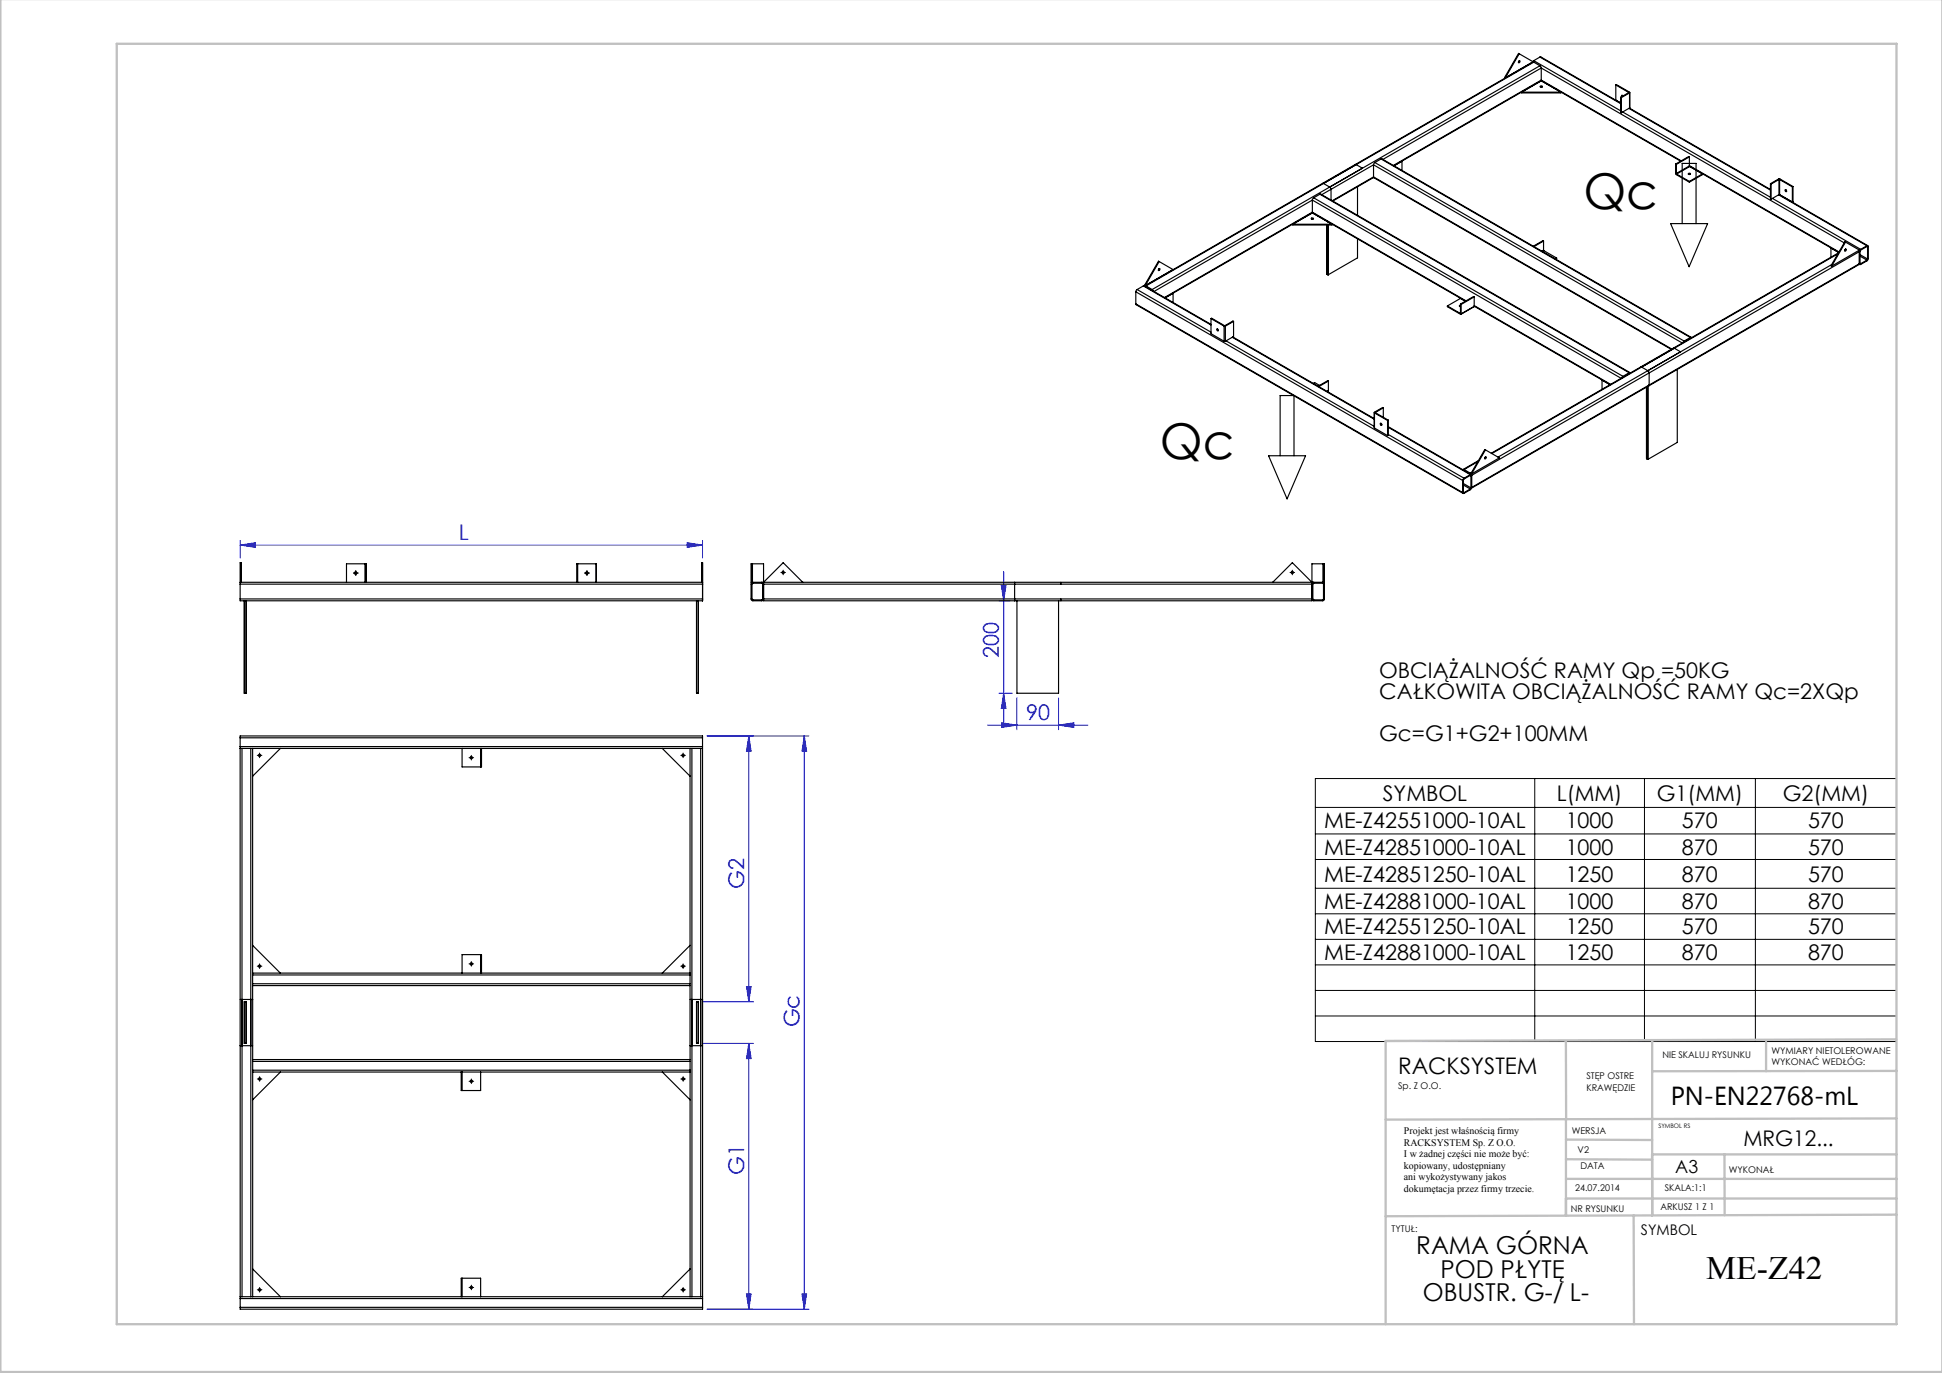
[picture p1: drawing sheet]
<svg xmlns="http://www.w3.org/2000/svg" width="420mm" height="297mm" viewBox="0 0 420 297" stroke-linecap="round" stroke-linejoin="round" font-family="sans-serif">
<g fill="none" stroke="#00f" stroke-width=".22">
<path d="M51.9 117.9l3.3-.5v1zM51.9 116.9v3.8M51.9 117.9h100M148.6 117.4l3.3 .5-3.3 .5zM151.9 116.9v3.8M216.1 130h2.3M216.6 126.7h1l-.5 3.3zM217.1 123.6v32.7M152.9 159.2h22M161.9 159.2l.6 3.3h-1.1zM161.9 159.2v57.5M173.9 159.2l.6 3.3h-1.1z"/>
<path d="M173.9 159.2v124M213.6 156.9h21.7M216.1 150h2.8M216.6 156.3l3.3 .6-3.3 .5zM217.1 150l.5 3.3h-1zM219.9 151v6.9M228.9 156.9l3.3-.6v1.1zM228.9 151v6.9M152 216.7h10.9M161.4 213.4h1.1l-.6 3.3zM152 225.7h10.9M161.9 225.7l.6 3.3h-1.1z"/>
<path d="M161.9 225.7v57.5M161.4 279.9h1.1l-.6 3.3zM173.4 279.9h1.1l-.6 3.3zM152.9 283.2h22"/>
</g>
<g fill="none" stroke="#000" stroke-width=".22">
<path d="M76.7 124h.5M76.9 123.7v.5M126.7 124h.5M126.9 123.7v.5M169.1 123.8h.5M169.4 123.6v.5M279.2 123.8h.5M279.5 123.6v.5M55.9 163.4h.5M56.1 163.1v.5M101.7 163.9h.5M101.9 163.6v.5"/>
<path d="M147.5 163.4h.5M147.7 163.1v.5M284.5 168.4h125.7v56.9h-125.7zM284.5 174.7h125.7M331.9 168.4v56.9M355.7 168.4v56.9M379.6 168.4v56.9M284.5 180.4h125.7M284.5 185.9h125.7M284.5 192.1h125.7M284.5 197.7h125.7M55.9 209h.5"/>
<path d="M56.1 208.7v.5M101.7 208.5h.5M101.9 208.2v.5M147.5 209h.5M147.7 208.7v.5M284.5 203.2h125.7M284.5 208.7h125.7M284.5 214.2h125.7M284.5 219.8h125.7M55.9 233.4h.5M56.1 233.1v.5M101.7 233.9h.5"/>
<path d="M101.9 233.6v.5M147.5 233.4h.5M147.7 233.1v.5M55.9 279h.5M56.1 278.7v.5M101.7 278.5h.5M101.9 278.2v.5M147.5 279h.5M147.7 278.7v.5"/>
</g>
<g fill="none" stroke="#000" stroke-width=".22" stroke-dasharray="15.2 1.3 1.3 1.3">
<path d="M76.7 124h-.3M76.9 123.7v-.2M76.9 124.2v.3M77.2 124h.2M126.7 124h-.3M126.9 123.7v-.2M126.9 124.2v.3M127.2 124h.2M169.1 123.8h-.2M169.4 123.6v-.3M169.4 124.1v.2M169.6 123.8h.3"/>
<path d="M279.2 123.8h-.2M279.5 123.6v-.3M279.5 124.1v.2M279.7 123.8h.3M55.9 163.4h-.3M56.1 163.1v-.2M56.1 163.6v.3M56.4 163.4h.2M101.7 163.9h-.3M101.9 163.6v-.2M101.9 164.1v.3M102.2 163.9h.2"/>
<path d="M147.5 163.4h-.3M147.7 163.1v-.2M147.7 163.6v.3M148 163.4h.2M55.9 209h-.3M56.1 208.7v-.2M56.1 209.2v.3M56.4 209h.2M101.7 208.5h-.3M101.9 208.2v-.2M101.9 208.7v.3M102.2 208.5h.2"/>
<path d="M147.5 209h-.3M147.7 208.7v-.2M147.7 209.2v.3M148 209h.2M55.9 233.4h-.3M56.1 233.1v-.2M56.1 233.6v.3M56.4 233.4h.2M101.7 233.9h-.3M101.9 233.6v-.2M101.9 234.1v.3M102.2 233.9h.2"/>
<path d="M147.5 233.4h-.3M147.7 233.1v-.2M147.7 233.6v.3M148 233.4h.2M55.9 279h-.3M56.1 278.7v-.2M56.1 279.2v.3M56.4 279h.2M101.7 278.5h-.3M101.9 278.2v-.2M101.9 278.7v.3M102.2 278.5h.2"/>
<path d="M147.5 279h-.3M147.7 278.7v-.2M147.7 279.2v.3M148 279h.2"/>
</g>
<g fill="none" stroke="#c0c0c0" stroke-width=".5">
<path d="M.1 -.1v296.9h419.9M25.2 9.5h385v276.9h-385zM338.7 225.2v16.9M357.3 225v37.9v-13.2M382 225.4v6.3M410.1 224.8l-110.4 .4v61.2M410.1 231.7h-52.8M338.7 259.3h71.5M338.7 255h71.5M338.7 250.8l18.6 .1M338.7 246.5l18.6 .1M338.7 242.1v20.9"/>
<path d="M357.3 249.7h52.9M373 249.7v13.2M410.1 241.9l-110.4 .3M353.3 262.9l.1 23.5M410.2 262.7l-110.5 .4"/>
</g>
<g fill="#00f">
<path d="M51.9 117.9l3.3-.5v1zM148.6 117.4l3.3 .5-3.3 .5zM216.6 156.3l3.3 .6-3.3 .5zM228.9 156.9l3.3-.6v1.1z"/>
<path d="M173.4 279.9h1.1l-.6 3.3zM173.9 159.2l.6 3.3h-1.1z"/>
<path d="M161.9 225.7l.6 3.3h-1.1zM161.4 279.9h1.1l-.6 3.3zM161.9 159.2l.6 3.3h-1.1zM161.4 213.4h1.1l-.6 3.3zM216.6 126.7h1l-.5 3.3zM217.1 150l.5 3.3h-1z"/>
</g>
<g fill="none" stroke="#000" stroke-width=".25">
<path d="M328.4 11.6l3.2 1.8-6 3.4-.2-.1zM328.5 13.2l.2 .1-.2 .3-.1-.1zM328.6 11.6l-3 5.2M328.6 13.1l-.2 .4M329.1 19.9h8.5v.2h-8.5zM331.5 13.4l-.1 .1M331.7 13.4h-.2l-38.4 22.2M331.7 13.1l-.2 .2M331.7 13.4l-84.1 48.4M331.7 13.4l1.3 .8M331.7 13.1l18.8 10.9M333 14.2l.3 .5"/>
<path d="M333 12.3h.2l17.3 10M333 14.2l-45.4 26.3M333 12.3l-1.3 .8M333 12.3l17.5 10.1M333.1 18.7l.2-.1 .3 .1-.3 .2zM333.1 18.8h.4M333.3 17.3l-.1 .2M333.3 14.7v2.6M333.3 14.7l-34.2 19.8M333.3 17.3l-32 18.5M333.3 14.7l65.5 37.8M333.3 17.3l30.3 17.5"/>
<path d="M349.5 18.4l.1-.1 2.8 1.6v.2M349.5 18.4l2.7 1.6M349.5 18.4v3.3M352.2 20v.1M286 39.7l1.6 .8M293.1 35.6h.2M293.3 35.6l1.3 .8-45.4 26.2M293.3 35.6l-45.5 26.3M297.1 38.3v.1l64.3 37.2M297.1 35.7v2.6M297.1 35.7l-9.2 5.3M297.1 38.3l-9 5.1"/>
<path d="M297.1 35.7l66.7 38.5M297.1 38.3l64.5 37.2M297.1 38.4l-8.9 5.1M297.3 35.2l-.2 .5M297.3 35.2l66.9 38.6M298.7 34.4h.2l66.9 38.6M298.7 34.4l66.9 38.6M298.7 34.4l-1.4 .8M350.5 21v3.3l.2 .1M350.5 21l.2 .1M350.7 21.1v3.3M350.8 20.6l.1 .2"/>
<path d="M350.9 24.2l32 18.5M351 20.8l-.3-.2v.3M352.2 20.1l-1.7 .9M352.3 23.4l30.6 17.7M352.4 23.4l30.5 17.6M352.4 20.1v3.3M352.4 23.4l-1.7 1M352.4 20.1l-1.7 1M352.5 20l-.1 3.4M362.4 35.5l.1 2.2 2.9 1.7M362.4 35.5l.1 .1M362.5 37.5l.1 .2"/>
<path d="M362.5 35.6v1.9M362.6 37.7l2.8 1.5M363.5 34.9l-30.2-17.4-31.8 18.4 1.7-1v2M365.1 37.6l.4-.1 .1 .1-.2 .2zM365.2 37.7h.4M365.4 35.9v.1M365.4 33.9v2M365.4 39.2v.2M365.4 33.9l-2.9 1.7M365.4 33.9h-.2l-2.8 1.6M365.4 35.9l-2.9 1.6M365.4 35.8l32.3 18.7"/>
<path d="M365.4 36l32.2 18.6-1.6-.9v1.9M365.4 36l2.8 1.6M365.4 36l-2.8 1.7M368.2 37.6l-2.8 1.6M368.2 37.6v.2l-2.8 1.6M382.9 39.7l1.9-1 3 1.6M382.9 39.7l.1 .1M382.9 39.7v3.3l.1 .1M383 39.8v3.3M384.7 38.8h.2M384.7 38.8l-1.7 1M384.7 38.8v3.3"/>
<path d="M384.9 38.8v3.3h-.2M384.9 38.8l2.7 1.6M250.6 58.2h.3l-.3 .3-.1-.1zM250.7 56.6l-3 5.2-.1-.1 3-5.2 3.1 1.8M250.7 58.1l-.2 .3M279.6 48.5h8.5v.2h-8.5zM283.6 47.2l.3-.1 .2 .2-.4 .1zM283.6 47.4h.4M283.8 45.9l.1 .2 33 19M283.8 45.9l-32 18.5M283.8 46.1l4.3 2.4M283.8 43.3v2.6"/>
<path d="M283.8 43.3l-34.2 19.8M283.8 43.3l66.8 38.5M283.8 45.9l33.3 19.2M283.9 46l-31.9 18.4 1.7-1v2M284.1 42.8l-.3 .5M284.1 42.8l66.9 38.6M285.5 42h.2l66.8 38.6M285.5 42l-1.4 .8M285.5 42l66.8 38.6M286.9 48.7v10.6l.3 .2M286.9 47.8v.1M287.2 48h.1"/>
<path d="M287.2 48.7v10.8M287.6 40.5l.3 .5M287.9 41l-2 1.1M287.9 41v2.3M293.6 40.4v6.2M293.6 51.7v4.1l-6.4 3.7M333.8 54.1l.1 .1M333.8 52.1l-2 1.2M333.8 52.1v2M333.8 52.1h-.1l-2.1 1.2M333.8 54.1l-.4 .2M333.9 54.2l-.3 .2"/>
<path d="M333.9 54.2l2.8 1.6M336.7 55.8l-.4 .2M336.7 55.8l-.2 .3M361.3 48.4h8l-4 9.3zM363.8 48.4v-13.1h3v13.1M383.3 42.9l19.1 11M384.7 42.1l19.1 11.1M384.7 42.1l-1.7 1M384.8 42.1l19.2 11M386.1 41l.2 .2v.3l-.2-.2zM386.2 41l.2 .4M387.8 40.3l-.2 .1"/>
<path d="M387.8 40.3v3.3l-.2 .1v-3.3M396.1 57.2l-39.7 23M397.5 54.9l-75 43.1M397.6 54.7l-35.7 20.6M399 52.3l3.1 1.8-6 3.5-.1-.1zM399.1 54h.2l-.2 .3-.1-.1zM399.1 52.4l-3 5.2M399.2 53.9l-.2 .3M399.2 53.9l-.2 .1M402 54.2l.1 .2M402.1 57.2h.1M402.1 57l-.1 .2-83.8 48.4"/>
<path d="M402.1 54.4l-45.4 26.3M402.1 57l-45.4 26.3M402.1 54.4v2.6M402.3 57h.1M402.3 55.1l1.6 .9M402.3 55.4l1.5 .9M402.4 53.9l-.3 .5M403.8 53.3l.1 .1M403.8 53.3l-1.5 .9v2.8M403.8 53.2l.2-.1v.2v2.8l-1.6 1.1h-.2l-.1-.2M403.8 56.3l-1.4 .7M403.8 53.2l-1.4 .7"/>
<path d="M403.9 56l-.1 .3M403.9 53.4v2.6M245.6 65.7l.1 .2 70.7 40.8M245.6 63.1l70.8 40.8M245.6 65.7l70.8 40.9M245.6 63.1v2.6M245.9 62.6l-.3 .5M245.9 62.6l16 9.3M247.3 61.9l.2-.1 14.4 8.4M247.3 61.9l-1.4 .7M247.3 61.9l14.6 8.4M247.8 62h.1"/>
<path d="M247.8 61.9h-.2M247.8 61.9l1.4 .7M249.2 62.6l.2 .4M249.2 62.8l.1 .1M261.9 68.9l.1-.1 2.9 1.6 1.7-1 .2 .1M261.9 68.9v3.3l2.8 1.6M261.9 68.9l2.8 1.6M263.2 71.1l.2 .2v.3l-.2-.2zM263.3 71.1l.2 .4M264.7 70.5h.3M264.7 73.8h.3M264.7 70.5v3.3"/>
<path d="M265 70.5v3.3M265.2 73.7l32 18.5M266.5 73l30.7 17.7M266.6 72.9l30.6 17.6M266.8 69.5l-1.8 1M266.8 69.5v3.3l-1.8 1M313 66.2v.1l2.9 1.7 .1-.1M313 66.2l2.8 1.6M315.9 67.7l-.1 .1M315.9 66l-.3 .2 .3 .1M315.9 66.2l-.2 .1M315.9 65.8v1.9"/>
<path d="M315.9 65.8l.1 .1M316 65.9v2M316.9 65.2l-1-.7-2.9 1.7M318.8 66.3l-2.8 1.7M318.8 66.2l29.4 17M318.8 66.3l-2.8 1.6M318.8 64.2l-2.8 1.7M318.8 64.2v2.1M318.8 64.2l-.1-.1-2.8 1.7M318.8 66.1l29.5 17M354.8 79.4l1.6 .8M361.9 75.3h.2"/>
<path d="M362.1 75.3l1.3 .8-39.4 22.8M362.1 75.3l-39.5 22.8M362.7 79.9v15.8l-6.3 3.7M364.2 73.8l-.2 .3M365.6 73h.2M365.6 73l-1.4 .8M274.4 98.6h8l-4 9.3zM276.9 98.6v-13h3v13M284 82.9l.3-.1 1.1 .6M287.3 84.5l-.3 .2M287.3 82.4l-.2-.1-2 1.2M287.3 82.4l-2.1 1.2"/>
<path d="M287.3 82.4v2.1M287.3 84.5l-.3 .1M297.2 89.2l.1 3.4M297.3 92.6l2.8 1.6M297.3 89.3v3.3M297.3 89.3l2.8 1.7M297.5 89.2v.1M297.5 89.3l2.7 1.6M298.6 91.6l.2 .1v.3l-.2-.2zM298.6 91.6l.2 .3M298.8 91.7l-.1 .1M298.8 91.9h.1"/>
<path d="M299.2 88.2l-.2-.1-1.7 1.1v.1M299.2 88.2l-1.7 1M299.2 88.2v2.1M300.1 91v3.2M300.2 92.3l18 10.4M300.2 90.9v3.2l-.1 .1M300.2 90.9l-.1 .1M300.2 94l16.4 9.5M300.2 92.4l17.8 10.3M319.6 99.9l-3 1.7M319.7 99.7l-3.3 1.9M321.1 97.2l3.2 1.8-6 3.5-.2-.1z"/>
<path d="M321.2 98.9h.2l-.2 .4-.1-.1zM321.3 97.3l-3 5.2M321.3 98.8l-.2 .4M321.3 98.9l-.2 .1M346.5 82.2v2M351 81.4l-.3 .3M352.3 80.6l.3 .1M352.3 80.6l-1.3 .8M356.1 83.7v15.5l.3 .2M356.4 80.2l.3 .5M356.4 83.6v15.8M356.7 83.3l-38.4 22.2"/>
<path d="M356.7 80.7l-38.4 22.1M356.7 83.3l-.2 .2M356.7 80.7v2.6M316.4 103.9v2.7M316.5 106.5l.1 .1M316.5 104.6l1.6 .9M316.5 104.9l1.5 .9M316.6 101.7h.1M316.6 101.7l1.5 .9M316.6 101.6h-.2M316.6 103.5l-.2 .4M316.6 101.6l1.4 .7"/>
<path d="M316.6 101.7v.1M318 102.3l.3 .5M318 102.8l-1.5 1v2.7M318 102.8l.1 .1M318 102.7h.2l.1 .1M318 105.8l-1.4 .8M318 102.7l-1.4 .8M318.1 105.5l-.1 .3M318.1 102.9v2.6M318.3 105.5l-.3 .4-1.4 .8-.2-.1M318.3 102.8v2.7M318.3 102.2l-.3 .1"/>
<path d="M51.9 129.6v.4h100v-.4M51.9 126v.4M51.9 126h27M51.9 126v-4.3h.2v4.3M51.9 126.4v3.2M51.9 129.6h100M51.9 126.4h100M52.8 130v20h.4v-20M76.9 123.7a.25 .25 0 0 0-.2 .3 .25 .25 0 0 0 .2 .2M78.9 122h.2M78.9 126h.2M78.9 122h-4v4"/>
<path d="M78.9 122v4M79.1 126h45.6M79.1 122h.1M79.1 122v4M124.7 126h.2M124.9 122h-.2v4M124.9 122h4v4M124.9 126h27M124.9 122v4M126.9 123.7a.25 .25 0 0 0-.2 .3 .25 .25 0 0 0 .2 .2M150.6 130v20h.4v-20M151 130v20"/>
<path d="M151.7 126v-4.3h.2v4.3M151.9 126.3v.1M151.9 126.4v3.2M151.9 129.6h.1M151.9 126v.4M162.6 122h.1M162.6 122h-.2v4h.2M162.6 122v4M162.7 126.2h2.2l-.1 3.5h-2.1zM162.7 122l-.1 4M162.7 122h2.4v4M164.7 126l.3 .1 .1 .3"/>
<path d="M165.1 129.6v.4h118.6v-.4M165.1 129.6l-.1 .2-.3 .2h-1.9l-.3-.2-.1-3.4 .2-.4h123.7l.1 .4v3.4l-.4 .2h-1.9l-.2-.2-.2-.2M165.1 126v.4M165.1 129.6h118.6M165.1 126.4h118.6M165.1 126.4v3.2M165.1 126l4.3-4.3 4.2 4.3M219.4 126v4M219.9 130v20h9v-20M229.4 129.6v.4M229.4 126v.4M275.2 126l4.3-4.3 4.2 4.3"/>
<path d="M283.7 126v.4M283.7 126.4v3.2M284 126.2h2.2l-.1 3.5h-2.1zM284.1 126l-.2 .1-.2 .3M286.1 122l.1 4M286.1 122h.1M286.1 122h-2.4v4M286.2 122h.2v4h-.2M286.2 122v4M51.9 159.6v-.4h100v.4M51.9 159.6v1.9M51.9 159.6h100"/>
<path d="M151.9 159.6v1.9M51.9 161.9h.4M51.9 161.5v.4M51.9 161.9v118.6M51.9 161.5h100M52.3 161.9h1.9M52.3 161.9v118.6M54.2 161.9h.4M54.2 161.9v118.6M54.6 161.9h49.3M54.6 161.9v48.6M60.6 161.9l-6 6"/>
<path d="M99.9 161.9v4h4M103.9 161.9h.2M103.9 161.9v4M104.1 161.9v4h-.2M104.1 161.9h45.1M143.2 161.9l6 6M149.2 161.9h.4M149.2 161.9v48.6M149.6 161.9h1.9M149.6 161.9v118.6M151.5 161.9h.4M151.5 161.9v118.6"/>
<path d="M151.9 161.5v.4M151.9 161.9v118.6M51.9 216.2h2.7M52.8 216.7h.4v9h-.4zM54.6 212.8v.4M54.6 210.5v.4M54.6 210.9v1.9M54.6 213.2v16M54.6 210.5h49.3M54.6 204.5l6 6M54.6 213.2h94.6M54.6 212.8h94.6"/>
<path d="M54.6 210.9h94.6M103.9 206.5h.2v4M103.9 210.5h.2M103.9 206.5v4M103.9 206.5h-4v4M104.1 210.5h45.1M149.2 212.8v.4M149.2 210.5v.4M149.2 210.9v1.9M149.2 213.2v16M149.2 204.5l-6 6M149.2 216.2h2.7"/>
<path d="M150.6 216.7h.4v9h-.4zM151 216.7v9M51.9 226.2h2.7M54.6 231.5v.4M54.6 229.2v.4M54.6 231.9h45.1M54.6 229.6v1.9M54.6 231.9v48.6M54.6 231.5h94.6M54.6 229.6h94.6M54.6 229.2h94.6M60.6 231.9l-6 6"/>
<path d="M99.7 231.9h.2M99.7 231.9v4h.2M99.9 231.9h49.3M99.9 231.9v4M103.9 231.9v4h-4M143.2 231.9l6 6M149.2 226.2h2.7M149.2 231.5v.4M149.2 229.2v.4M149.2 229.6v1.9M149.2 231.9v48.6M54.6 274.5l6 6"/>
<path d="M99.9 276.5h-.2v4M99.9 276.5v4M99.9 276.5h4v4M149.2 274.5l-6 6M51.9 280.5h.4M51.9 282.8v.4h100v-.4M51.9 280.5v.4M51.9 280.9v1.9M51.9 282.8h100M51.9 280.9h100M52.3 280.5h1.9M54.2 280.5h.4"/>
<path d="M54.6 280.5h45.1M99.7 280.5h.2M99.9 280.5h49.3M149.2 280.5h.4M149.6 280.5h1.9M151.5 280.5h.4M151.9 280.5v.4M151.9 280.9v1.9"/>
<circle cx="76.9" cy="124" r=".25"/>
<circle cx="126.9" cy="124" r=".25"/>
<circle cx="169.4" cy="123.8" r=".25"/>
<circle cx="279.5" cy="123.8" r=".25"/>
<circle cx="56.1" cy="163.4" r=".25"/>
<circle cx="101.9" cy="163.9" r=".25"/>
<circle cx="147.7" cy="163.4" r=".25"/>
<circle cx="56.1" cy="209" r=".25"/>
<circle cx="101.9" cy="208.5" r=".25"/>
<circle cx="147.7" cy="209" r=".25"/>
<circle cx="56.1" cy="233.4" r=".25"/>
<circle cx="101.9" cy="233.9" r=".25"/>
<circle cx="147.7" cy="233.4" r=".25"/>
<circle cx="56.1" cy="279" r=".25"/>
<circle cx="101.9" cy="278.5" r=".25"/>
<circle cx="147.7" cy="279" r=".25"/>
</g>
<g font-size="10.7">
<text x="342.4" y="45.3">Qc</text>
<text x="250.8" y="99.3">Qc</text>
</g>
<text font-size="7.1" x="369" y="276.7">ME-Z42</text>
<text font-size="5.6" x="361.3" y="239.1">PN-EN22768-mL</text>
<g font-size="5.3">
<text x="306.3" y="271.3">RAMA GÓRNA</text>
<text x="307.7" y="281.5">OBUSTR. G-/ L-</text>
<text x="311.5" y="276.4">POD PŁYTĘ</text>
</g>
<text font-size="4.9" x="302.4" y="232.4">RACKSYSTEM</text>
<g font-size="4.7" fill="#00f">
<text x="99.3" y="116.9">L</text>
<text x="216.1" y="142.3" transform="rotate(-90 216.1 142.3)">200</text>
<text x="221.9" y="155.8">90</text>
<text x="160.9" y="192.3" transform="rotate(-90 160.9 192.3)">G2</text>
<text x="172.9" y="222.3" transform="rotate(-90 172.9 222.3)">Gc</text>
<text x="160.9" y="254.1" transform="rotate(-90 160.9 254.1)">G1</text>
</g>
<g font-size="4.7">
<text x="298.3" y="146.7">OBCIĄŻALNOŚĆ RAMY Qp =50KG</text>
<text x="298.3" y="151.2">CAŁKOWITA OBCIĄŻALNOŚĆ RAMY Qc=2XQp</text>
<text x="298.3" y="160.2">Gc=G1+G2+100MM</text>
<text x="299.1" y="173.2">SYMBOL</text>
<text x="336.7" y="173.2">L(MM)</text>
<text x="358.3" y="173.2">G1(MM)</text>
<text x="385.6" y="173.2">G2(MM)</text>
<text x="286.4" y="179.2">ME-Z42551000-10AL</text>
<text x="338.6" y="179.2">1000</text>
<text x="363.8" y="179.2">570</text>
<text x="391" y="179.2">570</text>
<text x="286.4" y="184.8">ME-Z42851000-10AL</text>
<text x="338.6" y="184.8">1000</text>
<text x="363.8" y="184.8">870</text>
<text x="391" y="184.8">570</text>
<text x="286.4" y="190.7">ME-Z42851250-10AL</text>
<text x="338.6" y="190.7">1250</text>
<text x="363.8" y="190.7">870</text>
<text x="391" y="190.7">570</text>
<text x="286.4" y="196.6">ME-Z42881000-10AL</text>
<text x="338.6" y="196.6">1000</text>
<text x="363.8" y="196.6">870</text>
<text x="391" y="196.6">870</text>
<text x="286.4" y="202.1">ME-Z42551250-10AL</text>
<text x="338.6" y="202.1">1250</text>
<text x="363.8" y="202.1">570</text>
<text x="391" y="202.1">570</text>
<text x="286.4" y="207.6">ME-Z42881000-10AL</text>
<text x="338.6" y="207.6">1250</text>
<text x="363.8" y="207.6">870</text>
<text x="391" y="207.6">870</text>
<text x="377" y="247.8">MRG12...</text>
</g>
<text font-size="3.9" x="362.3" y="253.8">A3</text>
<text font-size="3.2" x="354.9" y="267.2">SYMBOL</text>
<g font-size="2.2">
<text x="303.6" y="245.3">Projekt jest właśnością firmy</text>
<text x="303.6" y="247.8">RACKSYSTEM Sp. Z O.O.</text>
<text x="303.6" y="250.3">I w żadnej części nie może być:</text>
<text x="303.6" y="252.8">kopiowany, udostępniany</text>
<text x="303.6" y="255.3">ani wykożystywany jakos</text>
<text x="303.6" y="257.8">dokumętacja przez firmy trzecie.</text>
</g>
<g font-size="2">
<text x="383.1" y="227.9">WYMIARY NIETOLEROWANE</text>
<text x="343.1" y="233.4">STĘP OSTRE</text>
<text x="359.5" y="228.9">NIE SKALUJ RYSUNKU</text>
<text x="383.1" y="230.4">WYKONAĆ WEDŁÓG:</text>
<text x="302.4" y="235.5">Sp. Z O.O.</text>
<text x="343.1" y="235.9">KRAWĘDZIE</text>
<text x="339.9" y="245.4">WERSJA</text>
<text x="341.2" y="249.4">V2</text>
<text x="340.7" y="257.7">24.07.2014</text>
<text x="341.8" y="252.9">DATA</text>
<text x="360.1" y="257.7">SKALA:1:1</text>
<text x="373.9" y="253.8">WYKONAŁ</text>
<text x="339.7" y="262.3">NR RYSUNKU</text>
<text x="359.1" y="261.8">ARKUSZ 1 Z 1</text>
<text x="301" y="266.4">TYTUŁ:</text>
</g>
<text font-size="1.3" x="358.7" y="244">SYMBOL RS</text>
</svg>
